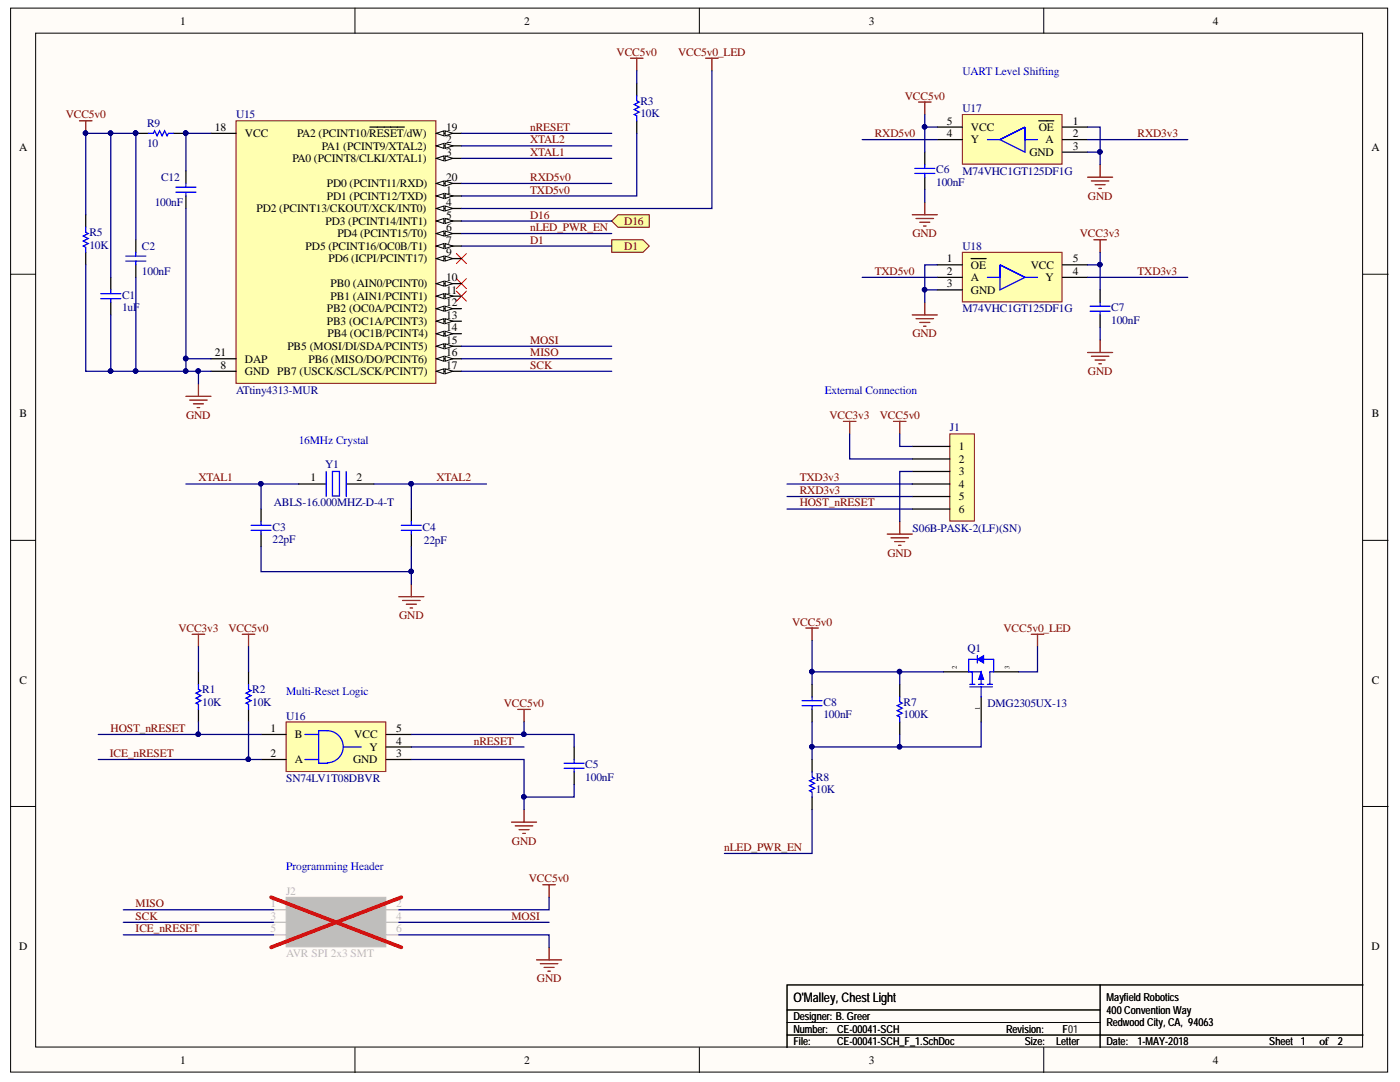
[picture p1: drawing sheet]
<svg xmlns="http://www.w3.org/2000/svg" width="279mm" height="216mm" viewBox="0 0 279 216" stroke-linecap="round" stroke-linejoin="round" font-family="sans-serif">
<g fill="#fffcf8" stroke="#000" stroke-width=".2">
<path d="M2.1 1.6h274.8v212.3h-274.8z"/>
<path d="M7.1 6.6h264.8v202.3h-264.8z"/>
</g>
<g fill="none" stroke="#000" stroke-width=".2">
<path d="M70.8 1.6v5M139.6 1.6v5M208.3 1.6v5M2.1 54.7h5M272 54.7h5M2.1 107.8h5M272 107.8h5M2.1 160.9h5M272 160.9h5M219.6 196.5v12.5M272 196.5h-114.9v12.5M70.8 209v5"/>
<path d="M139.6 209v5M157.1 206.5h114.9M157.1 204h62.5M157.1 201.5h62.5M208.3 209v5"/>
</g>
<path d="M59.6 96.6h5.5M69.1 96.6h5.5M52.1 101.6v2.5M52.1 106.6v2.5M82.1 101.6v2.5M82.1 106.6v2.5M39.6 134.1v2.5M49.6 134.1v2.5M39.6 141.6v2.5M49.6 141.6v2.5M114.6 149.1v2.5M114.6 154.1v2.4" fill="none" stroke="#000" stroke-width=".25"/>
<g fill="none" stroke="#00f" stroke-width=".25">
<path d="M65.1 94.1v5M66.3 94.1h1.4v4.9h-1.4zM69.1 94.1v5M50.1 104.8h4M50.1 105.8h4M52.1 104.1v.7M52.1 105.8v.8M80.1 104.8h4M80.1 105.8h4M82.1 104.1v.7M82.1 105.8v.8M39.6 136.6v1l.5 .2-1 .5 1 .5-1 .5 1 .5-1 .5 .5 .3v1"/>
<path d="M49.6 136.6v1l.5 .2-1 .5 1 .5-1 .5 1 .5-1 .5 .5 .3v1M112.6 152.3h4M112.6 153.3h4M114.6 151.6v.7M114.6 153.3v.8"/>
</g>
<g fill="none" stroke="#800000" stroke-width=".25">
<path d="M15.9 24.1h2.5M17.1 24.1v2.5M37.1 79.1h5M37.9 79.8h3.5M39.6 76.6v2.5M38.6 80.6h2M39.4 81.3h.5M79.6 119.1h5M80.3 119.8h3.5M82.1 116.6v2.5M48.4 126.6h2.5M49.6 126.6v2.5"/>
<path d="M81.1 120.6h2M81.8 121.3h.5M103.3 141.6h2.5M104.6 141.6v2.5M102.1 164h5M102.8 164.8h3.5M103.6 165.5h2M104.3 166.3h.5M104.6 161.5v2.5M108.3 176.5h2.5M109.6 176.5v2.5M107.1 191.5h5"/>
<path d="M107.8 192.3h3.5M108.6 193h2M109.3 193.8h.5M109.6 189v2.5"/>
</g>
<path d="M57.1 179h19.9v9.9h-19.9z" fill="#bfbebc" stroke="#bfbebc" stroke-width=".2"/>
<path d="M54.6 181.5h2.5M54.6 184h2.5M54.6 186.5h2.5M77.1 181.5h2.5M77.1 184h2.5M77.1 186.5h2.5" fill="none" stroke="#bfbebc" stroke-width=".25"/>
<path d="M54.1 179l26 10M80.1 179l-26 10" fill="none" stroke="#f00" stroke-width=".75"/>
<circle cx="17.1" cy="26.6" r=".45" fill="#000080" stroke="#000080" stroke-width=".2"/>
<path d="M192.1 50.3h19.9v9.9h-19.9z" fill="#ffffb0" stroke="#800000" stroke-width=".2"/>
<path d="M187.1 52.8h5M187.1 55.3h5M187.1 57.8h5M193.8 51.6h3M212.1 52.8h5M212.1 55.3h5" fill="none" stroke="#000" stroke-width=".25"/>
<path d="M197.1 55.3h2.5v-2.5v5l5-2.5-5-2.5 5 2.5h2.5" fill="none" stroke="#00f" stroke-width=".25"/>
<path d="M192.1 22.9h19.9v9.9h-19.9z" fill="#ffffb0" stroke="#800000" stroke-width=".2"/>
<g fill="none" stroke="#000" stroke-width=".25">
<path d="M184.6 30.4v2.5M184.6 35.4v2.5M187.1 25.4h5M187.1 27.9h5M207.3 24.1h3M212.1 25.4h5M212.1 27.9h5M212.1 30.4h5M22.1 55.3v2.5M27.1 47.8v2.5M27.1 52.8v2.5M219.6 57.8v2.5"/>
<path d="M22.1 60.3v2.5M219.6 62.8v2.5"/>
</g>
<g fill="none" stroke="#00f" stroke-width=".25">
<path d="M182.6 33.6h4M182.6 34.6h4M184.6 32.9v.7M184.6 34.6v.8M197.1 27.9h2.5l5-2.5-5 2.5 5 2.5v-5v2.5h2.5M20.1 59.6h4M20.1 58.6h4M22.1 57.8v.8M22.1 59.6v.7M25.1 51.1h4M25.1 52.1h4M27.1 50.3v.8"/>
<path d="M27.1 52.1v.7M217.6 61.1h4M217.6 62.1h4M219.6 60.3v.8M219.6 62.1v.7"/>
</g>
<g fill="none" stroke="#800000" stroke-width=".25">
<path d="M183.3 20.4h2.5M184.6 20.4v2.5M217.1 35.4h5M217.8 36.1h3.5M218.6 36.9h2M219.3 37.6h.5M219.6 32.9v2.5M182.1 42.9h5M182.8 43.6h3.5M183.6 44.3h2M184.3 45.1h.5M184.6 40.4v2.5"/>
<path d="M218.3 47.8h2.5M219.6 47.8v2.5M182.1 62.8h5M182.8 63.6h3.5M183.6 64.3h2M184.3 65.1h.5M184.6 60.3v2.5M217.1 70.3h5M217.8 71.1h3.5M218.6 71.8h2M219.3 72.6h.5M219.6 67.8v2.5"/>
<path d="M168.3 84.1h2.5M169.6 84.1v2.5M178.3 84.1h2.5M179.6 84.1v2.5M177.1 106.6h5M177.8 107.3h3.5M178.6 108.1h2M179.3 108.8h.5M179.6 104.1v2.5"/>
</g>
<path d="M122.1 47.8h6.2l1.3 1.3-1.3 1.2h-6.2z" fill-rule="evenodd" fill="#ffff80" stroke="#800000" stroke-width=".2"/>
<path d="M91.1 50.6l2 2M91.1 55.6l2 2M91.1 58.1l2 2M93.1 50.6l-2 2M93.1 55.6l-2 2M93.1 58.1l-2 2" fill="none" stroke="#f00" stroke-width=".2"/>
<path d="M189.6 86.6h4.9v17.4h-4.9z" fill="#ffffb0" stroke="#800000" stroke-width=".2"/>
<path d="M182.1 89.1h7.5M182.1 91.6h7.5M182.1 94.1h7.5M182.1 96.6h7.5M182.1 99.1h7.5M182.1 101.6h7.5" fill="none" stroke="#000" stroke-width=".25"/>
<path d="M47.1 24.1h39.9v52.4h-39.9z" fill="#ffffb0" stroke="#800000" stroke-width=".2"/>
<path d="M87.1 26.6h5" fill="none" stroke="#000" stroke-width=".25"/>
<path d="M87.1 26.6l1.5-.5v1z" fill="#fffcf8"/>
<path d="M87.1 26.6l1.5-.5v1z" fill="none" stroke="#000" stroke-width=".2"/>
<path d="M88.8 26.1l1.5 .5-1.5 .5z" fill="#fffcf8"/>
<path d="M88.8 26.1l1.5 .5-1.5 .5z" fill="none" stroke="#000" stroke-width=".2"/>
<path d="M73.8 25.4h6.9M87.1 36.6h5" fill="none" stroke="#000" stroke-width=".25"/>
<path d="M87.1 36.6l1.5-.5v1z" fill="#fffcf8"/>
<path d="M87.1 36.6l1.5-.5v1z" fill="none" stroke="#000" stroke-width=".2"/>
<path d="M88.8 36.1l1.5 .5-1.5 .5z" fill="#fffcf8"/>
<path d="M88.8 36.1l1.5 .5-1.5 .5z" fill="none" stroke="#000" stroke-width=".2"/>
<path d="M87.1 39.1h5" fill="none" stroke="#000" stroke-width=".25"/>
<path d="M87.1 39.1l1.5-.5v1z" fill="#fffcf8"/>
<path d="M87.1 39.1l1.5-.5v1z" fill="none" stroke="#000" stroke-width=".2"/>
<path d="M88.8 38.6l1.5 .5-1.5 .5z" fill="#fffcf8"/>
<path d="M88.8 38.6l1.5 .5-1.5 .5z" fill="none" stroke="#000" stroke-width=".2"/>
<path d="M87.1 29.1h5" fill="none" stroke="#000" stroke-width=".25"/>
<path d="M87.1 29.1l1.5-.5v1z" fill="#fffcf8"/>
<path d="M87.1 29.1l1.5-.5v1z" fill="none" stroke="#000" stroke-width=".2"/>
<path d="M88.8 28.6l1.5 .5-1.5 .5z" fill="#fffcf8"/>
<path d="M88.8 28.6l1.5 .5-1.5 .5z" fill="none" stroke="#000" stroke-width=".2"/>
<path d="M87.1 31.6h5" fill="none" stroke="#000" stroke-width=".25"/>
<path d="M87.1 31.6l1.5-.5v1z" fill="#fffcf8"/>
<path d="M87.1 31.6l1.5-.5v1z" fill="none" stroke="#000" stroke-width=".2"/>
<path d="M88.8 31.1l1.5 .5-1.5 .5z" fill="#fffcf8"/>
<path d="M88.8 31.1l1.5 .5-1.5 .5z" fill="none" stroke="#000" stroke-width=".2"/>
<path d="M87.1 41.6h5" fill="none" stroke="#000" stroke-width=".25"/>
<path d="M87.1 41.6l1.5-.5v1z" fill="#fffcf8"/>
<path d="M87.1 41.6l1.5-.5v1z" fill="none" stroke="#000" stroke-width=".2"/>
<path d="M88.8 41.1l1.5 .5-1.5 .5z" fill="#fffcf8"/>
<path d="M88.8 41.1l1.5 .5-1.5 .5z" fill="none" stroke="#000" stroke-width=".2"/>
<path d="M87.1 44.1h5" fill="none" stroke="#000" stroke-width=".25"/>
<path d="M87.1 44.1l1.5-.5v1z" fill="#fffcf8"/>
<path d="M87.1 44.1l1.5-.5v1z" fill="none" stroke="#000" stroke-width=".2"/>
<path d="M88.8 43.6l1.5 .5-1.5 .5z" fill="#fffcf8"/>
<path d="M88.8 43.6l1.5 .5-1.5 .5z" fill="none" stroke="#000" stroke-width=".2"/>
<path d="M87.1 46.6h5" fill="none" stroke="#000" stroke-width=".25"/>
<path d="M87.1 46.6l1.5-.5v1z" fill="#fffcf8"/>
<path d="M87.1 46.6l1.5-.5v1z" fill="none" stroke="#000" stroke-width=".2"/>
<path d="M88.8 46.1l1.5 .5-1.5 .5z" fill="#fffcf8"/>
<path d="M88.8 46.1l1.5 .5-1.5 .5z" fill="none" stroke="#000" stroke-width=".2"/>
<path d="M87.1 49.1h5" fill="none" stroke="#000" stroke-width=".25"/>
<path d="M87.1 49.1l1.5-.5v1z" fill="#fffcf8"/>
<path d="M87.1 49.1l1.5-.5v1z" fill="none" stroke="#000" stroke-width=".2"/>
<path d="M88.8 48.6l1.5 .5-1.5 .5z" fill="#fffcf8"/>
<path d="M88.8 48.6l1.5 .5-1.5 .5z" fill="none" stroke="#000" stroke-width=".2"/>
<path d="M42.1 26.6h5M42.1 74.1h5M87.1 74.1h5" fill="none" stroke="#000" stroke-width=".25"/>
<path d="M87.1 74.1l1.5-.5v1z" fill="#fffcf8"/>
<path d="M87.1 74.1l1.5-.5v1z" fill="none" stroke="#000" stroke-width=".2"/>
<path d="M88.8 73.6l1.5 .5-1.5 .5z" fill="#fffcf8"/>
<path d="M88.8 73.6l1.5 .5-1.5 .5z" fill="none" stroke="#000" stroke-width=".2"/>
<path d="M87.1 71.6h5" fill="none" stroke="#000" stroke-width=".25"/>
<path d="M87.1 71.6l1.5-.5v1z" fill="#fffcf8"/>
<path d="M87.1 71.6l1.5-.5v1z" fill="none" stroke="#000" stroke-width=".2"/>
<path d="M88.8 71.1l1.5 .5-1.5 .5z" fill="#fffcf8"/>
<path d="M88.8 71.1l1.5 .5-1.5 .5z" fill="none" stroke="#000" stroke-width=".2"/>
<path d="M87.1 69.1h5" fill="none" stroke="#000" stroke-width=".25"/>
<path d="M87.1 69.1l1.5-.5v1z" fill="#fffcf8"/>
<path d="M87.1 69.1l1.5-.5v1z" fill="none" stroke="#000" stroke-width=".2"/>
<path d="M88.8 68.6l1.5 .5-1.5 .5z" fill="#fffcf8"/>
<path d="M88.8 68.6l1.5 .5-1.5 .5z" fill="none" stroke="#000" stroke-width=".2"/>
<path d="M87.1 66.6h5" fill="none" stroke="#000" stroke-width=".25"/>
<path d="M87.1 66.6l1.5-.5v1z" fill="#fffcf8"/>
<path d="M87.1 66.6l1.5-.5v1z" fill="none" stroke="#000" stroke-width=".2"/>
<path d="M88.8 66.1l1.5 .5-1.5 .5z" fill="#fffcf8"/>
<path d="M88.8 66.1l1.5 .5-1.5 .5z" fill="none" stroke="#000" stroke-width=".2"/>
<path d="M87.1 64.1h5" fill="none" stroke="#000" stroke-width=".25"/>
<path d="M87.1 64.1l1.5-.5v1z" fill="#fffcf8"/>
<path d="M87.1 64.1l1.5-.5v1z" fill="none" stroke="#000" stroke-width=".2"/>
<path d="M88.8 63.6l1.5 .5-1.5 .5z" fill="#fffcf8"/>
<path d="M88.8 63.6l1.5 .5-1.5 .5z" fill="none" stroke="#000" stroke-width=".2"/>
<path d="M87.1 61.6h5" fill="none" stroke="#000" stroke-width=".25"/>
<path d="M87.1 61.6l1.5-.5v1z" fill="#fffcf8"/>
<path d="M87.1 61.6l1.5-.5v1z" fill="none" stroke="#000" stroke-width=".2"/>
<path d="M88.8 61.1l1.5 .5-1.5 .5z" fill="#fffcf8"/>
<path d="M88.8 61.1l1.5 .5-1.5 .5z" fill="none" stroke="#000" stroke-width=".2"/>
<path d="M87.1 59.1h5" fill="none" stroke="#000" stroke-width=".25"/>
<path d="M87.1 59.1l1.5-.5v1z" fill="#fffcf8"/>
<path d="M87.1 59.1l1.5-.5v1z" fill="none" stroke="#000" stroke-width=".2"/>
<path d="M88.8 58.6l1.5 .5-1.5 .5z" fill="#fffcf8"/>
<path d="M88.8 58.6l1.5 .5-1.5 .5z" fill="none" stroke="#000" stroke-width=".2"/>
<path d="M87.1 56.6h5" fill="none" stroke="#000" stroke-width=".25"/>
<path d="M87.1 56.6l1.5-.5v1z" fill="#fffcf8"/>
<path d="M87.1 56.6l1.5-.5v1z" fill="none" stroke="#000" stroke-width=".2"/>
<path d="M88.8 56.1l1.5 .5-1.5 .5z" fill="#fffcf8"/>
<path d="M88.8 56.1l1.5 .5-1.5 .5z" fill="none" stroke="#000" stroke-width=".2"/>
<path d="M87.1 51.6h5" fill="none" stroke="#000" stroke-width=".25"/>
<path d="M87.1 51.6l1.5-.5v1z" fill="#fffcf8"/>
<path d="M87.1 51.6l1.5-.5v1z" fill="none" stroke="#000" stroke-width=".2"/>
<path d="M88.8 51.1l1.5 .5-1.5 .5z" fill="#fffcf8"/>
<path d="M88.8 51.1l1.5 .5-1.5 .5z" fill="none" stroke="#000" stroke-width=".2"/>
<path d="M42.1 71.6h5" fill="none" stroke="#000" stroke-width=".25"/>
<path d="M38.4 126.6h2.5M39.6 126.6v2.5" fill="none" stroke="#800000" stroke-width=".25"/>
<path d="M57.1 144.1h19.9v9.9h-19.9z" fill="#ffffb0" stroke="#800000" stroke-width=".2"/>
<path d="M127.1 16.6v2.5M127.1 24.1v2.5M52.1 146.6h5M52.1 151.6h5M77.1 146.6h5M77.1 151.6h5M77.1 149.1h5" fill="none" stroke="#000" stroke-width=".25"/>
<path d="M127.1 19.1v1l.5 .3-1 .5 1 .5-1 .5 1 .5-1 .5 .5 .2v1M60.8 146.6h2.8M60.8 151.6h2.8M65.3 145.8a3.2 3.2 0 0 1 3.2 3.2 3.2 3.2 0 0 1-3.2 3.2M65.3 145.8h-1.7v6.5h1.7M68.6 149.1h3.5" fill="none" stroke="#00f" stroke-width=".25"/>
<path d="M125.8 11.6h2.5M127.1 11.6v2.5" fill="none" stroke="#800000" stroke-width=".25"/>
<path d="M122.1 44.1l1.2-1.2h6.3v2.4h-6.3z" fill-rule="evenodd" fill="#ffff80" stroke="#800000" stroke-width=".2"/>
<path d="M37.1 34.1v2.5M37.1 39.1v2.5M17.1 42.9v2.4M17.1 50.3v2.5M188.3 134.1h5M195.8 139.1v5M198.3 134.1h5" fill="none" stroke="#000" stroke-width=".25"/>
<g fill="none" stroke="#00f" stroke-width=".25">
<path d="M35.1 37.4h4M35.1 38.4h4M37.1 36.6v.8M37.1 38.4v.7M17.1 45.3v1l.5 .3-1 .5 1 .5-1 .5 1 .5-1 .5 .5 .2v1M193.3 134.1h2.5v2.5M193.6 137.1h4.5M193.6 136.6h1M194.1 134.1v2.5M195.3 136.6h1M195.8 137.1v2M196.3 131.6h2"/>
<path d="M197.1 136.6h1M197.6 134.1v2.5"/>
</g>
<path d="M195.8 134.1l.5 1.5h-1z" fill="#00f"/>
<path d="M195.8 134.1l.5 1.5h-1z" fill="none" stroke="#00f" stroke-width=".2"/>
<path d="M193.3 134.1h.8M193.3 131.6h1.8M198.3 131.6v2.5h-.7" fill="none" stroke="#00f" stroke-width=".25"/>
<path d="M195.1 131.6l1.2-.8v1.5z" fill="#00f"/>
<path d="M195.1 131.6l1.2-.8v1.5z" fill="none" stroke="#00f" stroke-width=".2"/>
<path d="M29.6 26.6h1l.3-.5 .5 1 .5-1 .5 1 .5-1 .5 1 .2-.5h1M160.1 139.8h4M162.1 139.1v.7M179.6 139.1v1l.5 .2-1 .5 1 .5-1 .5 1 .5-1 .5 .5 .3v1M193.3 131.6v2.5M195.1 130.8v1.5M160.1 140.8h4M162.1 154.1v1l.5 .2-1 .5 1 .5-1 .5 1 .5-1 .5 .5 .2v1M162.1 140.8v.8" fill="none" stroke="#00f" stroke-width=".25"/>
<path d="M140.8 11.6h2.5M142.1 11.6v2.5M160.8 125.3h2.5M162.1 125.3v2.5M205.8 126.6h2.5M207.1 126.6v2.5" fill="none" stroke="#800000" stroke-width=".25"/>
<path d="M27.1 26.6h2.5M34.6 26.6h2.5M162.1 136.6v2.5M179.6 136.6v2.5M162.1 141.6v2.5M162.1 151.6v2.5M162.1 159v2.5M179.6 144.1v2.5" fill="none" stroke="#000" stroke-width=".25"/>
<g fill="none" stroke="#000080" stroke-width=".25">
<path d="M127.1 14.1v2.5M142.1 14.1v27.5h-50M22.1 26.6v28.7M42.1 26.6h-5v7.5M92.1 26.6h30M92.1 29.1h30M92.1 31.6h30M92.1 36.6h30M127.1 26.6v12.5h-35M172.1 27.9h15M184.6 22.9v2.5h2.5M184.6 25.4v5"/>
<path d="M184.6 37.9v2.5M217.1 25.4h2.5v7.5M217.1 27.9h19.9M217.1 30.4h2.5M17.1 52.8v21.3h10M17.1 42.9v-16.3h10v21.2M27.1 55.3v18.8h12.5M37.1 41.6v32.5M92.1 49.1h30M92.1 44.1h30M92.1 46.6h30M172.1 55.3h15"/>
<path d="M184.6 57.8h2.5M187.1 52.8h-2.5v7.5M217.1 55.3h19.9M219.6 50.3v2.5h-2.5M219.6 52.8v5M22.1 62.8v11.3M37.1 71.6h5M42.1 74.1h-2.5v2.5M92.1 69.1h30M92.1 71.6h30M92.1 74.1h30M219.6 65.3v2.5"/>
<path d="M37.1 96.6h15M59.6 96.6h-7.5v5M74.6 96.6h22.5M82.1 96.6v5M157.1 96.6h25M157.1 99.1h25M169.6 86.6v5h12.5M179.6 86.6v2.5h2.5M182.1 94.1h-2.5v10M52.1 109.1v5h30v-5M82.1 114.1v2.5M157.1 101.6h25"/>
<path d="M39.6 129.1v5M49.6 129.1v5M162.1 127.8v6.3M179.6 134.1v2.5M188.3 134.1h-26.2v2.5M207.1 129.1v5h-3.8M19.6 146.6h32.5M19.6 151.6h32.5M39.6 144.1v2.5M49.6 144.1v7.5M82.1 151.6h22.5v7.4M82.1 149.1h22.5"/>
<path d="M104.6 144.1v2.5h-22.5M104.6 146.6h10v2.5M114.6 156.5v2.5h-10v2.5M162.1 144.1v5h17.5v-2.5M162.1 149.1v2.5M195.8 144.1v5h-16.2M109.6 179v2.5h-30M162.1 161.5v8.8h-17.5M24.6 181.5h30M24.6 184h30M24.6 186.5h30M79.6 186.5h30v2.5"/>
<path d="M79.6 184h30"/>
</g>
<g fill="#000080" stroke="#000080" stroke-width=".2">
<circle cx="52" cy="96.5" r=".45"/>
<circle cx="82" cy="96.5" r=".45"/>
<circle cx="82" cy="114" r=".45"/>
<circle cx="39.6" cy="146.5" r=".45"/>
<circle cx="49.6" cy="151.5" r=".45"/>
<circle cx="104.5" cy="146.5" r=".45"/>
<circle cx="104.5" cy="159" r=".45"/>
<circle cx="39.6" cy="74" r=".45"/>
<circle cx="184.5" cy="25.3" r=".45"/>
<circle cx="219.5" cy="52.8" r=".45"/>
<circle cx="219.5" cy="30.3" r=".45"/>
<circle cx="184.5" cy="57.8" r=".45"/>
<circle cx="37.1" cy="71.5" r=".45"/>
<circle cx="37.1" cy="74" r=".45"/>
<circle cx="162" cy="134" r=".45"/>
<circle cx="179.5" cy="134" r=".45"/>
<circle cx="162" cy="149" r=".45"/>
<circle cx="179.5" cy="149" r=".45"/>
<circle cx="22.1" cy="74" r=".45"/>
<circle cx="27.1" cy="74" r=".45"/>
<circle cx="22.1" cy="26.6" r=".45"/>
<circle cx="17.1" cy="26.6" r=".45"/>
<circle cx="27.1" cy="26.6" r=".45"/>
<circle cx="37.1" cy="26.6" r=".45"/>
</g>
<text font-size="2.6" x="158.3" y="200">O'Malley, Chest Light</text>
<g font-size="2.3">
<text x="35.9" y="4.9">1</text>
<text x="104.6" y="4.9">2</text>
<text x="173.4" y="4.9">3</text>
<text x="242.1" y="4.9">4</text>
<text x="42.9" y="26.1">18</text>
<text x="48.9" y="27.4">VCC</text>
<text x="59.3" y="27.4">PA2 (PCINT10/RESET/dW)</text>
<text x="64.2" y="29.9">PA1 (PCINT9/XTAL2)</text>
<text x="89.1" y="26.1">19</text>
<text x="89.1" y="28.6">2</text>
<text x="189" y="27.4">4</text>
<text x="189" y="24.9">5</text>
<text x="193.8" y="28.6">Y</text>
<text x="193.8" y="26.1">VCC</text>
<text x="207.3" y="26.1">OE</text>
<text x="208.7" y="28.6">A</text>
<text x="214.1" y="24.9">1</text>
<text x="214.1" y="27.4">2</text>
<text x="214.1" y="29.9">3</text>
<text x="3.8" y="30.2">A</text>
<text x="58.4" y="32.4">PA0 (PCINT8/CLKI/XTAL1)</text>
<text x="89.1" y="31.1">3</text>
<text x="205.4" y="31.1">GND</text>
<text x="273.7" y="30.2">A</text>
<text x="65.2" y="37.4">PD0 (PCINT11/RXD)</text>
<text x="65.2" y="39.8">PD1 (PCINT12/TXD)</text>
<text x="89.1" y="36.1">20</text>
<text x="89.1" y="38.6">1</text>
<text x="89.1" y="41.1">4</text>
<text x="51.2" y="42.4">PD2 (PCINT13/CKOUT/XCK/INT0)</text>
<text x="65" y="44.9">PD3 (PCINT14/INT1)</text>
<text x="67.3" y="47.4">PD4 (PCINT15/T0)</text>
<text x="89.1" y="43.6">5</text>
<text x="89.1" y="46.1">6</text>
<text x="61" y="49.9">PD5 (PCINT16/OC0B/T1)</text>
<text x="65.6" y="52.3">PD6 (ICPI/PCINT17)</text>
<text x="89.1" y="48.6">7</text>
<text x="89.1" y="51.1">9</text>
<text x="189" y="52.3">1</text>
<text x="193.8" y="53.6">OE</text>
<text x="205.7" y="53.6">VCC</text>
<text x="214.1" y="52.3">5</text>
<text x="66" y="59.9">PB1 (AIN1/PCINT1)</text>
<text x="66" y="57.3">PB0 (AIN0/PCINT0)</text>
<text x="89.1" y="58.6">11</text>
<text x="89.1" y="56.1">10</text>
<text x="189" y="54.9">2</text>
<text x="189" y="57.3">3</text>
<text x="193.8" y="56.1">A</text>
<text x="193.8" y="58.6">GND</text>
<text x="208.7" y="56.1">Y</text>
<text x="214.1" y="54.9">4</text>
<text x="65.2" y="64.9">PB3 (OC1A/PCINT3)</text>
<text x="65.2" y="62.3">PB2 (OC0A/PCINT2)</text>
<text x="89.1" y="63.6">13</text>
<text x="89.1" y="61.1">12</text>
<text x="42.9" y="71.1">21</text>
<text x="57.3" y="69.8">PB5 (MOSI/DI/SDA/PCINT5)</text>
<text x="65.4" y="67.3">PB4 (OC1B/PCINT4)</text>
<text x="89.1" y="71.1">16</text>
<text x="89.1" y="68.6">15</text>
<text x="89.1" y="66.1">14</text>
<text x="44" y="73.6">8</text>
<text x="48.9" y="74.8">GND PB7 (USCK/SCL/SCK/PCINT7)</text>
<text x="48.9" y="72.4">DAP</text>
<text x="61.6" y="72.4">PB6 (MISO/DO/PCINT6)</text>
<text x="89.1" y="73.6">17</text>
<text x="3.9" y="83.3">B</text>
<text x="273.8" y="83.3">B</text>
<text x="191.3" y="89.8">1</text>
<text x="191.3" y="92.3">2</text>
<text x="191.3" y="94.9">3</text>
<text x="62" y="96.1">1</text>
<text x="71.1" y="96.1">2</text>
<text x="191.3" y="97.3">4</text>
<text x="191.3" y="99.9">5</text>
<text x="191.3" y="102.3">6</text>
<text x="3.9" y="136.4">C</text>
<text x="273.8" y="136.4">C</text>
<text x="54" y="146">1</text>
<text x="58.9" y="147.3">B</text>
<text x="70.7" y="147.3">VCC</text>
<text x="73.8" y="149.8">Y</text>
<text x="79.1" y="148.6">4</text>
<text x="79.1" y="146">5</text>
<text x="54" y="151">2</text>
<text x="58.9" y="152.3">A</text>
<text x="70.5" y="152.3">GND</text>
<text x="79.1" y="151">3</text>
<text x="3.8" y="189.5">D</text>
<text x="273.7" y="189.5">D</text>
<text x="263.3" y="208.5">of</text>
<text x="35.9" y="212.2">1</text>
<text x="104.6" y="212.2">2</text>
<text x="173.4" y="212.2">3</text>
<text x="242.1" y="212.2">4</text>
</g>
<g font-size="2.3" fill="#800000">
<text x="123.1" y="11.2">VCC5v0</text>
<text x="135.3" y="11.2">VCC5v0_LED</text>
<text x="13.1" y="23.6">VCC5v0</text>
<text x="180.6" y="19.9">VCC5v0</text>
<text x="105.8" y="26.1">nRESET</text>
<text x="105.8" y="28.6">XTAL2</text>
<text x="174.6" y="27.4">RXD5v0</text>
<text x="227" y="27.4">RXD3v3</text>
<text x="105.8" y="31.1">XTAL1</text>
<text x="105.8" y="38.6">TXD5v0</text>
<text x="105.8" y="36.1">RXD5v0</text>
<text x="217.1" y="39.8">GND</text>
<text x="105.8" y="43.6">D16</text>
<text x="105.8" y="46.1">nLED_PWR_EN</text>
<text x="124.6" y="44.9">D16</text>
<text x="182.1" y="47.4">GND</text>
<text x="215.5" y="47.4">VCC3v3</text>
<text x="105.8" y="48.6">D1</text>
<text x="124.6" y="49.9">D1</text>
<text x="174.6" y="54.9">TXD5v0</text>
<text x="227" y="54.9">TXD3v3</text>
<text x="105.8" y="68.6">MOSI</text>
<text x="105.8" y="71.1">MISO</text>
<text x="182.1" y="67.3">GND</text>
<text x="105.8" y="73.6">SCK</text>
<text x="217.1" y="74.8">GND</text>
<text x="37.1" y="83.6">GND</text>
<text x="165.5" y="83.6">VCC3v3</text>
<text x="175.6" y="83.6">VCC5v0</text>
<text x="39.6" y="96.1">XTAL1</text>
<text x="87.1" y="96.1">XTAL2</text>
<text x="159.6" y="101.1">HOST_nRESET</text>
<text x="159.6" y="96.1">TXD3v3</text>
<text x="159.6" y="98.6">RXD3v3</text>
<text x="177.1" y="111.1">GND</text>
<text x="79.7" y="123.5">GND</text>
<text x="158.1" y="124.8">VCC5v0</text>
<text x="35.6" y="126.1">VCC3v3</text>
<text x="45.6" y="126.1">VCC5v0</text>
<text x="200.3" y="126.1">VCC5v0_LED</text>
<text x="100.6" y="141">VCC5v0</text>
<text x="22.1" y="146">HOST_nRESET</text>
<text x="94.6" y="148.6">nRESET</text>
<text x="21.9" y="151">ICE_nRESET</text>
<text x="102.2" y="168.5">GND</text>
<text x="144.5" y="169.8">nLED_PWR_EN</text>
<text x="105.6" y="176.1">VCC5v0</text>
<text x="27.1" y="181">MISO</text>
<text x="27.1" y="183.6">SCK</text>
<text x="102.1" y="183.6">MOSI</text>
<text x="27.1" y="186">ICE_nRESET</text>
<text x="107.2" y="196">GND</text>
</g>
<g font-size="2.3" fill="#00f">
<text x="192.1" y="14.9">UART Level Shifting</text>
<text x="164.6" y="78.6">External Connection</text>
<text x="59.6" y="88.6">16MHz Crystal</text>
<text x="57.1" y="138.6">Multi-Reset Logic</text>
<text x="57.1" y="173.5">Programming Header</text>
</g>
<g font-size="2.3" fill="#000080">
<text x="47.1" y="23.6">U15</text>
<text x="127.8" y="23.3">10K</text>
<text x="127.8" y="20.9">R3</text>
<text x="192.1" y="22.4">U17</text>
<text x="29.3" y="29.3">10</text>
<text x="29.3" y="25.4">R9</text>
<text x="186.8" y="34.6">C6</text>
<text x="192.1" y="34.8">M74VHC1GT125DF1G</text>
<text x="30.9" y="41.1">100nF</text>
<text x="32.1" y="36.1">C12</text>
<text x="186.8" y="37.1">100nF</text>
<text x="17.8" y="47.1">R5</text>
<text x="17.8" y="49.6">10K</text>
<text x="28.3" y="49.9">C2</text>
<text x="192.1" y="49.9">U18</text>
<text x="24.4" y="59.6">C1</text>
<text x="28.3" y="54.9">100nF</text>
<text x="24.4" y="62.1">1uF</text>
<text x="192.1" y="62.3">M74VHC1GT125DF1G</text>
<text x="221.8" y="64.6">100nF</text>
<text x="221.8" y="62.1">C7</text>
<text x="47.1" y="78.6">ATtiny4313-MUR</text>
<text x="189.5" y="86.1">J1</text>
<text x="64.9" y="93.4">Y1</text>
<text x="54.6" y="101.1">ABLS-16.000MHZ-D-4-T</text>
<text x="54.4" y="105.9">C3</text>
<text x="84.3" y="105.9">C4</text>
<text x="182.1" y="106.1">S06B-PASK-2(LF)(SN)</text>
<text x="54.4" y="108.3">22pF</text>
<text x="84.6" y="108.6">22pF</text>
<text x="193.1" y="130.1">Q1</text>
<text x="40.3" y="140.8">10K</text>
<text x="40.3" y="138.3">R1</text>
<text x="50.3" y="140.8">10K</text>
<text x="50.3" y="138.3">R2</text>
<text x="57.1" y="143.6">U16</text>
<text x="164.3" y="143.3">100nF</text>
<text x="164.3" y="140.8">C8</text>
<text x="180.3" y="143.3">100K</text>
<text x="180.3" y="140.8">R7</text>
<text x="197.1" y="141">DMG2305UX-13</text>
<text x="116.8" y="155.8">100nF</text>
<text x="116.8" y="153.3">C5</text>
<text x="162.8" y="155.8">R8</text>
<text x="57.1" y="156.1">SN74LV1T08DBVR</text>
<text x="162.8" y="158.3">10K</text>
</g>
<g font-size="2.3" fill="#bfbebc">
<text x="57.1" y="178.6">J2</text>
<text x="54" y="181">1</text>
<text x="54" y="183.6">3</text>
<text x="58.9" y="182.3">MISO</text>
<text x="58.9" y="184.8">SCK</text>
<text x="69.7" y="184.8">MOSI</text>
<text x="70.7" y="182.3">VTG</text>
<text x="79.1" y="181">2</text>
<text x="79.1" y="183.6">4</text>
<text x="54" y="186">5</text>
<text x="57.1" y="191">AVR SPI 2x3 SMT</text>
<text x="58.9" y="187.3">nRESET</text>
<text x="70.5" y="187.3">GND</text>
<text x="79.1" y="186">6</text>
</g>
<g font-size="2.2">
<text x="158.3" y="203.5">Designer: B. Greer</text>
<text x="220.8" y="199.8">Mayfield Robotics</text>
<text x="220.8" y="202.4">400 Convention Way</text>
<text x="158.3" y="206.1">Number:</text>
<text x="158.3" y="208.5">File:</text>
<text x="167" y="206.1">CE-00041-SCH</text>
<text x="167" y="208.5">CE-00041-SCH_F_1.SchDoc</text>
<text x="200.8" y="206.1">Revision:</text>
<text x="204.5" y="208.5">Size:</text>
<text x="210.8" y="208.5">Letter</text>
<text x="212" y="206.1">F01</text>
<text x="212" y="206.1">F</text>
<text x="220.8" y="204.8">Redwood City, CA, 94063</text>
<text x="220.8" y="208.5">Date:</text>
<text x="227" y="208.5">1-MAY-2018</text>
<text x="253.3" y="208.5">Sheet 1</text>
<text x="267" y="208.5">2</text>
</g>
<g font-size="1.4">
<text x="191" y="133.5" transform="rotate(-90 191 133.5)">2</text>
<text x="201.5" y="133.5" transform="rotate(-90 201.5 133.5)">3</text>
<text x="195.6" y="141.7" transform="rotate(-90 195.6 141.7)">1</text>
</g>
</svg>
